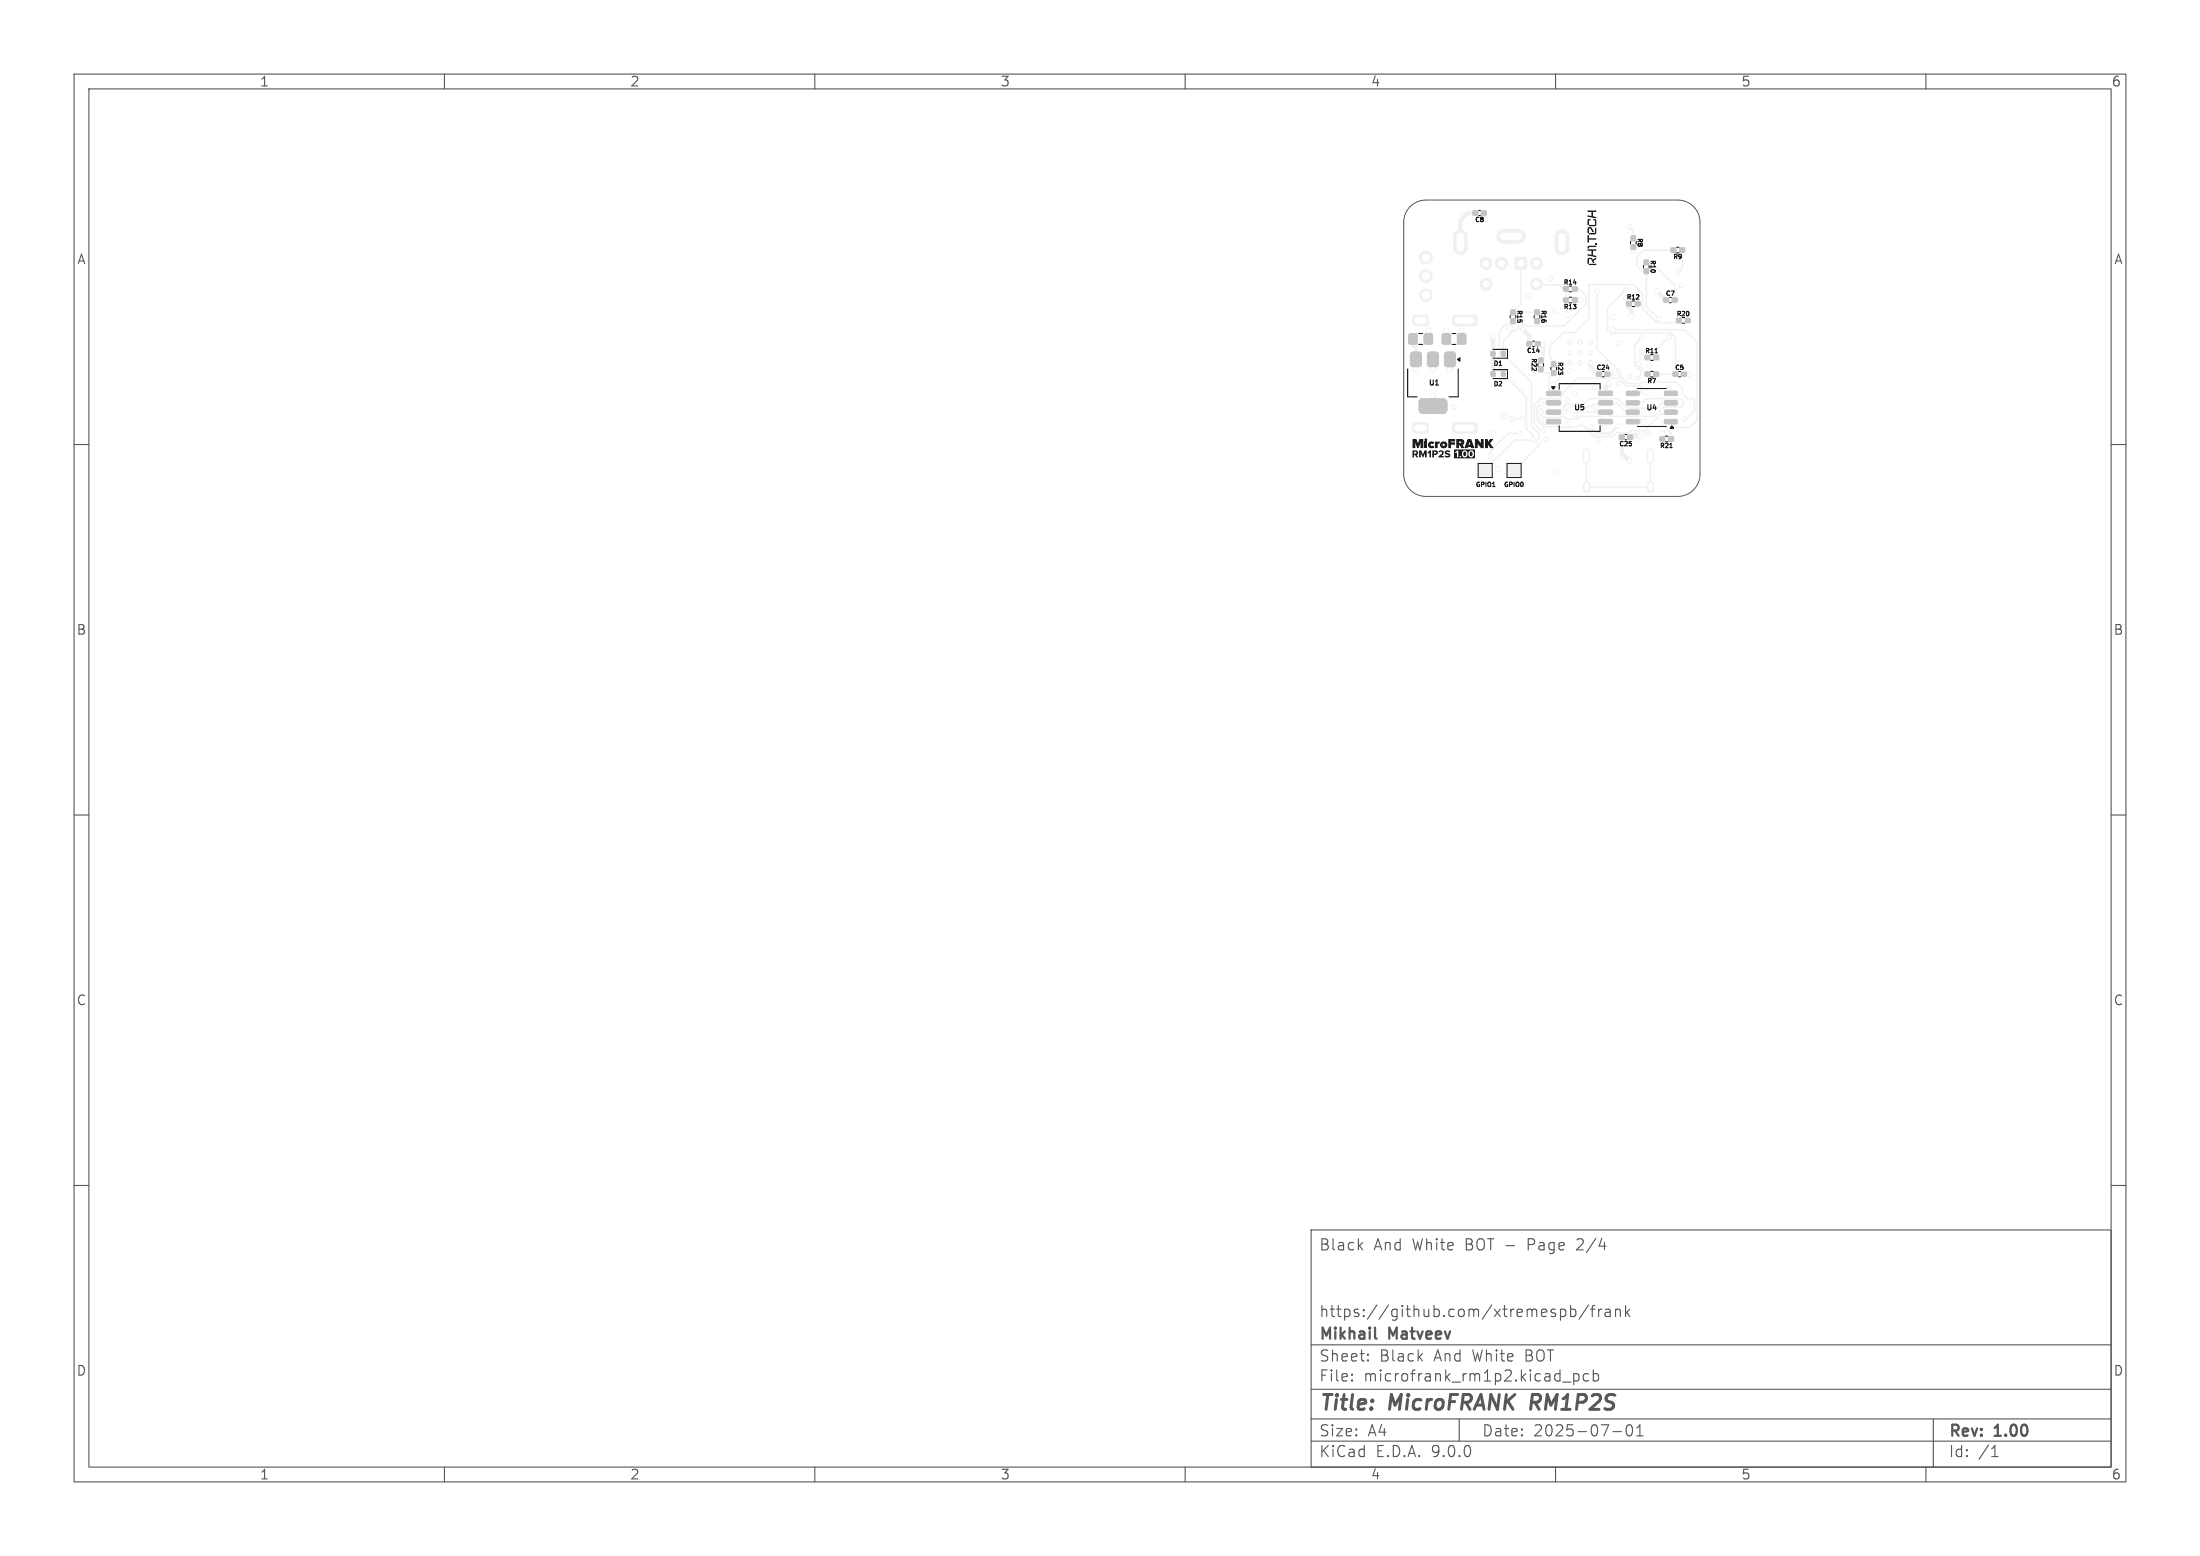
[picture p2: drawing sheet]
<svg xmlns="http://www.w3.org/2000/svg" width="297mm" height="210mm" viewBox="0 0 297 210" stroke-linecap="round" stroke-linejoin="round" font-family="sans-serif">
<g fill="#f0f0f0" stroke="#f0f0f0" stroke-width=".14">
<path d="M204.5 34.8h1.6v1.6h-1.6z"/>
<path d="M196.2 57.2l.3-.1h2.6l.3 .2v.9l-.1 .2-.2 .1-2.7-.1-.3-.2z"/>
<path d="M190.8 57.2l.3-.1h1.6l.1 .3v.9l-.3 .2-1.6-.1-.2-.3z"/>
<path d="M190.8 42.7l.3-.1h1.6l.1 .3v.9l-.3 .2-1.6-.1-.2-.3z"/>
<path d="M196.2 42.7l.3-.1h2.6l.3 .2v.9l-.1 .2-.2 .1-2.7-.1-.3-.2z"/>
<path d="M195.1 47.7l.3-.2h.8l.2 .2 .1 1.4-.2 .3-.9 .1-.3-.2-.1-.2z"/>
<path d="M192.8 47.7l.3-.2h.8l.2 .2 .1 1.4-.2 .3-.9 .1-.3-.2-.1-.2z"/>
<path d="M191.7 53.9l.4-.1 3 .1 .2 .3v1.3l-.2 .2-.2 .1-3.1-.1-.2-.2v-.2v-1.1z"/>
<path d="M190.5 47.7l.3-.2h.8l.2 .2 .1 1.4-.2 .3-.9 .1-.3-.2-.1-.2z"/>
<path d="M212.3 40.2h.6v.6h-.6z"/>
<path d="M211.1 40.2h.6v.6h-.6z"/>
<path d="M219.7 58.7h.7v.6h-.7z"/>
<path d="M218.6 58.7h.7v.6h-.7z"/>
<path d="M226.3 43h.7v.5h-.7z"/>
<path d="M227.5 43h.7v.5h-.7z"/>
<path d="M202.7 47.4h.5v.7h-.5z"/>
<path d="M201.3 47.4h.5v.7h-.5z"/>
<path d="M224.7 56.6h1.7l.1 .2-.1 .3-.1 .1h-1.5l-.1-.1z"/>
<path d="M224.7 55.4l1.7-.1 .1 .2-.1 .3-.1 .1h-1.5l-.1-.1z"/>
<path d="M224.7 54.1h1.7l.1 .1-.1 .4-.1 .1h-1.5l-.1-.2z"/>
<path d="M224.7 52.8h1.7l.1 .1-.1 .4-.1 .1h-1.5l-.1-.2z"/>
<path d="M219.6 52.8h1.6l.1 .1v.4l-.1 .1h-1.6v-.2z"/>
<path d="M219.6 54.1h1.6l.1 .1v.4l-.1 .1h-1.6v-.2z"/>
<path d="M219.6 55.4l1.6-.1 .1 .2v.3l-.1 .1h-1.6v-.1z"/>
<path d="M219.6 56.6h1.6l.1 .2v.3l-.1 .1h-1.6v-.1z"/>
<path d="M207.7 48.3h.6v.7h-.6z"/>
<path d="M207.7 49.5h.6v.7h-.6z"/>
<path d="M211.1 38.7h.6v.6h-.6z"/>
<path d="M212.3 38.7h.6v.6h-.6z"/>
<path d="M204 41.8h.5v.7h-.5z"/>
<path d="M204 43h.5v.7h-.5z"/>
<path d="M207.3 46.1h.6v.6h-.6z"/>
<path d="M206.1 46.1h.7v.6h-.7z"/>
<path d="M222 35.1h.5v.6h-.5z"/>
<path d="M222 36.3h.5v.6h-.5z"/>
<path d="M223.3 50.2h.6v.6h-.6z"/>
<path d="M222.1 50.2h.6v.6h-.6z"/>
<path d="M225.7 40.2h.7v.6h-.7z"/>
<path d="M224.6 40.2h.7v.6h-.7z"/>
<path d="M200 28.5h.6v.5h-.6z"/>
<path d="M198.9 28.5h.6v.5h-.6z"/>
<path d="M220.2 31.8h.6v.7h-.6z"/>
<path d="M220.2 33h.6v.7h-.6z"/>
<path d="M216.7 50.2h.6v.6h-.6z"/>
<path d="M215.5 50.2h.7v.6h-.7z"/>
<path d="M225.9 50.2h.6v.6h-.6z"/>
<path d="M227 50.2h.6v.6h-.6z"/>
<path d="M225.3 59h.6v.5h-.6z"/>
<path d="M224.1 59h.6v.5h-.6z"/>
<path d="M209.5 48.8h.5v.7h-.5z"/>
<path d="M209.5 50h.5v.7h-.5z"/>
<path d="M208.8 52.8h1.8l.1 .1v.4l-.1 .1h-1.7l-.1-.2z"/>
<path d="M208.8 54.1h1.8l.1 .1v.4l-.1 .1h-1.7l-.1-.2z"/>
<path d="M208.8 55.4l1.8-.1 .1 .2v.3l-.1 .1h-1.7l-.1-.1z"/>
<path d="M208.8 56.6h1.8l.1 .2v.3l-.1 .1h-1.7l-.1-.1z"/>
<path d="M215.8 56.6h1.8l.1 .2v.3l-.1 .1h-1.7l-.1-.1z"/>
<path d="M215.8 55.4l1.8-.1 .1 .2v.3l-.1 .1h-1.7l-.1-.1z"/>
<path d="M215.8 54.1h1.8l.1 .1v.4l-.1 .1h-1.7l-.1-.2z"/>
<path d="M215.8 52.8h1.8l.1 .1v.4l-.1 .1h-1.7l-.1-.2z"/>
<path d="M226.8 33.5h.6v.5h-.6z"/>
<path d="M225.6 33.5h.6v.5h-.6z"/>
<path d="M203.7 62.8h1.5v1.5h-1.5z"/>
<path d="M223.3 48h.6v.5h-.6z"/>
<path d="M222.1 48h.6v.5h-.6z"/>
<path d="M194.7 45.1l.2-.1 .9 .1v.2v1.1l-.2 .1-.9-.1v-.2z"/>
<path d="M196.8 45.1l.2-.1 .8 .1 .1 .2-.1 1.1-.1 .1-.9-.1-.1-.2z"/>
<path d="M190.2 45.1l.2-.1 .9 .1v.2v1.1l-.2 .1-.9-.1v-.2z"/>
<path d="M192.3 45.1l.2-.1 .8 .1 .1 .2-.1 1.1-.1 .1-.9-.1-.1-.2z"/>
<path d="M199.8 62.8h1.5v1.5h-1.5z"/>
<path d="M202.7 50.2h.5v.6h-.5z"/>
<path d="M201.3 50.2h.5v.6h-.5z"/>
<path d="M207.2 43h.6v.7h-.6z"/>
<path d="M207.2 41.8h.6v.7h-.6z"/>
<path d="M220.8 40.7h.6v.6h-.6z"/>
<path d="M219.6 40.7h.6v.6h-.6z"/>
<circle cx="192.5" cy="34.7" r=".85"/>
<circle cx="192.5" cy="37.3" r=".85"/>
<circle cx="192.5" cy="39.8" r=".85"/>
<circle cx="202.7" cy="35.5" r=".8"/>
<circle cx="207.4" cy="35.5" r=".8"/>
<circle cx="200.6" cy="35.5" r=".8"/>
<circle cx="207.4" cy="38.3" r=".8"/>
<circle cx="200.6" cy="38.3" r=".8"/>
<circle cx="211.9" cy="49" r=".3"/>
<circle cx="211.9" cy="47.6" r=".3"/>
<circle cx="211.9" cy="46.2" r=".3"/>
<circle cx="213.3" cy="49" r=".3"/>
<circle cx="213.3" cy="47.6" r=".3"/>
<circle cx="213.3" cy="46.2" r=".3"/>
<circle cx="214.7" cy="49" r=".3"/>
<circle cx="214.7" cy="47.6" r=".3"/>
<circle cx="214.7" cy="46.2" r=".3"/>
<circle cx="221.6" cy="47.5" r=".3"/>
<circle cx="222.4" cy="58.4" r=".3"/>
<circle cx="209.3" cy="37.6" r=".3"/>
<circle cx="208.7" cy="59.3" r=".3"/>
<circle cx="195.7" cy="49.9" r=".35"/>
<circle cx="205.6" cy="44.5" r=".3"/>
<circle cx="201.6" cy="45.3" r=".35"/>
<circle cx="209.9" cy="42" r=".3"/>
<circle cx="223.7" cy="39.3" r=".35"/>
<circle cx="192.8" cy="44.6" r=".35"/>
<circle cx="208.6" cy="57" r=".3"/>
<circle cx="212.5" cy="53.1" r=".3"/>
<circle cx="228.1" cy="50.5" r=".3"/>
<circle cx="203" cy="56.2" r=".3"/>
<circle cx="220" cy="62.2" r=".3"/>
<circle cx="206.3" cy="39.9" r=".3"/>
<circle cx="220.5" cy="33.9" r=".3"/>
<circle cx="215.5" cy="55.1" r=".3"/>
<circle cx="216.6" cy="57.7" r=".3"/>
<circle cx="220.3" cy="42.7" r=".35"/>
<circle cx="197.3" cy="44.6" r=".35"/>
<circle cx="218.5" cy="51.8" r=".3"/>
<circle cx="220" cy="50.9" r=".3"/>
<circle cx="225.4" cy="52.5" r=".3"/>
<circle cx="222.2" cy="52.9" r=".35"/>
<circle cx="211.9" cy="50.1" r=".3"/>
<circle cx="193.4" cy="49.8" r=".35"/>
<circle cx="224.4" cy="58.5" r=".35"/>
<circle cx="203.8" cy="44.3" r=".35"/>
<circle cx="217.8" cy="42.8" r=".35"/>
<circle cx="210.2" cy="63.7" r=".35"/>
<circle cx="218.5" cy="46.3" r=".35"/>
<circle cx="201.5" cy="58.6" r=".35"/>
<circle cx="202.3" cy="63.3" r=".35"/>
<circle cx="208.3" cy="46.6" r=".3"/>
<circle cx="195.2" cy="44.6" r=".35"/>
<circle cx="217.2" cy="51.8" r=".35"/>
<circle cx="221.9" cy="57" r=".35"/>
<circle cx="215.3" cy="52.3" r=".3"/>
<circle cx="211.6" cy="42.5" r=".35"/>
<circle cx="218" cy="50.3" r=".35"/>
<circle cx="222.6" cy="49.4" r=".35"/>
<circle cx="221.5" cy="58.9" r=".35"/>
<circle cx="211.6" cy="54" r=".3"/>
<circle cx="193.4" cy="53.4" r=".35"/>
<circle cx="196.3" cy="54.9" r=".3"/>
<circle cx="191.1" cy="49.8" r=".35"/>
<circle cx="213.3" cy="40.5" r=".35"/>
<circle cx="221" cy="59.4" r=".3"/>
<circle cx="215.8" cy="59.5" r=".3"/>
<circle cx="200.6" cy="29.6" r=".3"/>
<circle cx="211.7" cy="57.1" r=".3"/>
<circle cx="207.7" cy="59.6" r=".3"/>
<circle cx="207" cy="59.4" r=".3"/>
<circle cx="204.1" cy="56.5" r=".3"/>
<circle cx="205.5" cy="56.5" r=".3"/>
<circle cx="201.2" cy="61.5" r=".3"/>
<circle cx="205.2" cy="58.5" r=".3"/>
<circle cx="221.7" cy="48.3" r=".3"/>
<circle cx="221.3" cy="49" r=".3"/>
<circle cx="226.6" cy="36.8" r=".3"/>
<circle cx="219.5" cy="39.1" r=".3"/>
<circle cx="226.9" cy="38.5" r=".3"/>
<circle cx="225.3" cy="45.5" r=".3"/>
<circle cx="223.9" cy="43" r=".3"/>
<circle cx="227.4" cy="56.6" r=".3"/>
<circle cx="215.6" cy="39.3" r=".3"/>
<circle cx="220" cy="30.6" r=".3"/>
<circle cx="217.8" cy="44.5" r=".3"/>
<circle cx="221" cy="51.1" r=".3"/>
<circle cx="221.6" cy="45.6" r=".3"/>
<circle cx="218.4" cy="57.5" r=".3"/>
<circle cx="214.8" cy="57.7" r=".3"/>
<circle cx="219.5" cy="40.2" r=".3"/>
<circle cx="209.7" cy="51.9" r=".3"/>
<circle cx="227.9" cy="42.6" r=".3"/>
<circle cx="211.3" cy="55.6" r=".3"/>
<circle cx="212.6" cy="56" r=".3"/>
<circle cx="208" cy="55.5" r=".3"/>
<circle cx="208" cy="56.4" r=".3"/>
<circle cx="208.3" cy="58.1" r=".3"/>
<circle cx="208" cy="54.5" r=".3"/>
</g>
<path d="M197.2 32v1.5M203 31.9h2M210.9 32v1.5" fill="none" stroke="#f0f0f0" stroke-width="2"/>
<path d="M214.2 61v1.1M214.2 65.4v.6M222.8 61v1.1M222.8 65.4v.6" fill="none" stroke="#f0f0f0" stroke-width="1"/>
<path d="M201.6 45.4v2.4M206.5 45.4v1M227.3 50.5h.8" fill="none" stroke="#f0f0f0" stroke-width=".6"/>
<circle cx="192.8" cy="45.1" r=".25" fill="#f0f0f0"/>
<g fill="none" stroke="#f0f0f0" stroke-width=".6">
<path d="M199.2 28.8h-1l-1 1v3M220.5 33.3v.6M223.7 39.3l1.2 1.2M191.2 48.5l-.1 1.3M193.4 53.4v1.4M193.5 48.5v1.3M193.5 49.8h-.1M195.8 48.5l-.1 1.4M201.6 47.8v2.7M201.6 45.3v.1M205.6 44.5l.9 .9M214.7 49v.3l1.2 1.2"/>
<path d="M217.2 51.8l-.4 .5v.8M218 50.3l-.2 .2h-.8M218.9 59v2.1l1.1 1.1M219.9 41v.6l.4 .4v.7M220.4 56.9h1.4l.1 .1M221.5 58.9l-.2-.2h-.9l-.3 .3M224.4 58.7v.6M225.4 52.5v.4l.2 .2"/>
</g>
<g fill="none" stroke="#f0f0f0" stroke-width=".2">
<path d="M205.3 35.7v5.4l-1 1.1h3.2M207.4 38.5h3.2l.5 .5h.3v1.5M212.6 39h.6l1 .9v1.1l-3.1 3h-4.8l-.1-.1h-.9l-.6 .6h-.3l-1.4 1.5v1.8l3.7 3.7v6l1 1v1.7l-3.3 3.3M215.6 39.3v7.8l3.1 3v.6l1 1h1.8l.2-.1h4.6l.8 .8v.7l.7 .7h.7l.3 .2v1.5l-1.2 1.1h-.2M219.5 39.1l-2.5 2.5v2.9l.6 .6h.4l.1-.2h7.4l.7 .7v4.9h-2.6M220 30.7l.5 .5v1M222.3 35.4h.7l3.1 3.1v2M225.9 33.8h-4l-.9 .8v1.3l.7 .7h.6v4.8l1.6 1.6M226.9 38.5l-.8 .8M227.1 33.8v2.4l-.5 .6M204.1 56.5h1.4M204.3 43.3l-.4 .4h-.5l-1 1v5.2l3.7 3.7v4.3l.9 .9v.6h-2.5l-4 4v.1"/>
<path d="M205.2 58.5h-1.6l-2.4 2.4v.6M207.7 59.6h.1M208 55.5l.1 .1h1.7M208 49.8l.5 .5h1.3l-.6 .6v1.6l.6 .6M208 56.4h2.7l.3-.3 .4 .5h1.4l.4-.4h2.8l.8 .7M208.6 56.9v.1M209.8 56.9h-1.1l-.1 .1M209.8 54.4h-1.7l-.6 .7v1.5l.9 1 4.5 .1 .3-.3h.5l1.5 1.5h2.6l.4-.5h1.7l.2-.3h1.8l2.3-2.2h.3l.2-.3h.9M210.6 49.8v1.2l-.9 .9M216.6 54.5h-1.3l-.4 .4h-3l-.6 .7M216.8 54.4h1.5l1.2 1.2h.9M217.8 44.5h9.6l1.7 1.7v10.5l-1 1h-1.7l-.8-.8h-1.2l-.1 .3 1.3 1.3v.8"/>
<path d="M220.3 40.2l.8 .8M220.4 53.1h1.2v-.9l-.1-.1h-1.9l-1.1-1h-5.6l-1.9 1.9v.4l-.4 .4h-2.7l-.8 .8v2.5l1 1h.2M220.4 54.4h1.2l.6-.6h4.7l.4 .3v.5l-.4 .3h-2.2l-1.3 1.3h-6.1l-.5-.6h-3.8l-.4 .4M221.3 49v.4l1.1 1.1M221.5 54.4h.1M221.6 45.6l-.9 .9v2.8l.8 .8v.5l-.5 .5M221.7 48.3h.7M225.3 45.5l-1.7 1.7v1.1M225.6 54.4h-1.2l-.7 .7h-4l-1.3-1.3h-3.8l-.7 .7h-2.4l-1.1 1.1M226.7 43.3l-.3 .3h-2.7l-2-2v-2l-1.2-1.2h-6v4.6l-1.9 1.9h-1.6l-1.8 1.8v1.5l.6 .6v.4M227.9 42.6v.7M214.2 61.6v4.1h8.6v-4.1"/>
</g>
<path d="M200.3 28.8v.5l.3 .3M190.8 45.8v.8l.4 .4v1.5M192.8 44.6v1.2M195.2 44.6v1.1M197.3 44.6v1.1M207.6 46.4l.2 .2h.5v1.8l-.3 .3M208.3 42.5l-.8 .8M212.6 40.5h.7M212.9 40.5h.1" fill="none" stroke="#f0f0f0" stroke-width=".5"/>
<path d="M218.4 57.5l-1 1h-1.8l-.8-.8" fill="none" stroke="#f0f0f0" stroke-width=".3"/>
<g fill="#fff" stroke="#fff" stroke-width=".14">
<circle cx="221.6" cy="47.5" r=".17"/>
<circle cx="222.4" cy="58.4" r=".17"/>
<circle cx="209.3" cy="37.6" r=".17"/>
<circle cx="208.7" cy="59.3" r=".17"/>
<circle cx="195.7" cy="49.9" r=".25"/>
<circle cx="205.6" cy="44.5" r=".17"/>
<circle cx="201.6" cy="45.3" r=".25"/>
<circle cx="209.9" cy="42" r=".17"/>
<circle cx="223.7" cy="39.3" r=".25"/>
<circle cx="192.8" cy="44.6" r=".25"/>
<circle cx="208.6" cy="57" r=".17"/>
<circle cx="212.5" cy="53.1" r=".18"/>
<circle cx="228.1" cy="50.5" r=".17"/>
<circle cx="203" cy="56.2" r=".17"/>
<circle cx="220" cy="62.2" r=".18"/>
<circle cx="206.3" cy="39.9" r=".18"/>
<circle cx="220.5" cy="33.9" r=".17"/>
<circle cx="215.5" cy="55.1" r=".18"/>
<circle cx="216.6" cy="57.7" r=".17"/>
<circle cx="220.3" cy="42.7" r=".25"/>
<circle cx="197.3" cy="44.6" r=".25"/>
<circle cx="218.5" cy="51.8" r=".17"/>
<circle cx="220" cy="50.9" r=".18"/>
<circle cx="225.4" cy="52.5" r=".17"/>
<circle cx="222.2" cy="52.9" r=".25"/>
<circle cx="211.9" cy="50.1" r=".17"/>
<circle cx="193.4" cy="49.8" r=".25"/>
<circle cx="224.4" cy="58.5" r=".25"/>
<circle cx="203.8" cy="44.3" r=".25"/>
<circle cx="217.8" cy="42.8" r=".25"/>
<circle cx="210.2" cy="63.7" r=".25"/>
<circle cx="218.5" cy="46.3" r=".25"/>
<circle cx="201.5" cy="58.6" r=".25"/>
<circle cx="202.3" cy="63.4" r=".25"/>
<circle cx="208.3" cy="46.6" r=".18"/>
<circle cx="195.2" cy="44.6" r=".25"/>
<circle cx="217.2" cy="51.8" r=".25"/>
<circle cx="221.9" cy="57" r=".25"/>
<circle cx="215.3" cy="52.3" r=".17"/>
<circle cx="211.6" cy="42.5" r=".25"/>
<circle cx="218" cy="50.3" r=".25"/>
<circle cx="222.6" cy="49.4" r=".25"/>
<circle cx="221.5" cy="58.9" r=".25"/>
<circle cx="211.6" cy="54" r=".17"/>
<circle cx="193.4" cy="53.4" r=".25"/>
<circle cx="196.3" cy="54.9" r=".17"/>
<circle cx="191.1" cy="49.8" r=".25"/>
<circle cx="213.3" cy="40.5" r=".25"/>
<circle cx="221" cy="59.4" r=".17"/>
<circle cx="215.8" cy="59.5" r=".17"/>
<circle cx="200.6" cy="29.6" r=".18"/>
<circle cx="211.7" cy="57.1" r=".17"/>
<circle cx="207.7" cy="59.6" r=".18"/>
<circle cx="207" cy="59.4" r=".17"/>
<circle cx="204.1" cy="56.5" r=".17"/>
<circle cx="205.5" cy="56.5" r=".17"/>
<circle cx="201.2" cy="61.5" r=".17"/>
<circle cx="205.2" cy="58.5" r=".17"/>
<circle cx="221.7" cy="48.3" r=".17"/>
<circle cx="221.3" cy="49" r=".17"/>
<circle cx="226.6" cy="36.7" r=".17"/>
<circle cx="219.5" cy="39.1" r=".17"/>
<circle cx="226.9" cy="38.5" r=".17"/>
<circle cx="225.3" cy="45.5" r=".17"/>
<circle cx="223.9" cy="43" r=".18"/>
<circle cx="227.4" cy="56.6" r=".17"/>
<circle cx="215.6" cy="39.3" r=".18"/>
<circle cx="220" cy="30.6" r=".17"/>
<circle cx="217.8" cy="44.5" r=".17"/>
<circle cx="221" cy="51.1" r=".18"/>
<circle cx="221.6" cy="45.6" r=".17"/>
<circle cx="218.4" cy="57.5" r=".17"/>
<circle cx="214.8" cy="57.7" r=".17"/>
<circle cx="219.5" cy="40.2" r=".17"/>
<circle cx="209.7" cy="51.9" r=".17"/>
<circle cx="211.3" cy="55.6" r=".18"/>
<circle cx="212.6" cy="56" r=".18"/>
<circle cx="208" cy="55.5" r=".17"/>
<circle cx="208" cy="56.4" r=".17"/>
<circle cx="208.3" cy="58.1" r=".17"/>
<circle cx="208" cy="54.5" r=".17"/>
<circle cx="228" cy="48" r=".35"/>
<circle cx="228" cy="46.3" r=".35"/>
<circle cx="192.5" cy="64" r="1.35"/>
<circle cx="192.5" cy="34.8" r=".5"/>
<circle cx="192.5" cy="37.3" r=".5"/>
<circle cx="192.5" cy="39.8" r=".5"/>
<circle cx="205.3" cy="35.6" r=".4"/>
<circle cx="202.7" cy="35.6" r=".4"/>
<circle cx="207.4" cy="35.6" r=".4"/>
<circle cx="200.6" cy="35.6" r=".4"/>
<circle cx="207.4" cy="38.3" r=".4"/>
<circle cx="200.6" cy="38.3" r=".4"/>
<circle cx="192.5" cy="30" r="1.35"/>
<circle cx="226.5" cy="30" r="1.35"/>
<circle cx="218.3" cy="28.7" r=".8"/>
<circle cx="218.3" cy="35.7" r=".8"/>
<circle cx="228" cy="54.7" r=".35"/>
<circle cx="228" cy="53" r=".35"/>
<circle cx="226.5" cy="64" r="1.35"/>
<circle cx="211.9" cy="49" r=".12"/>
<circle cx="211.9" cy="47.6" r=".13"/>
<circle cx="211.9" cy="46.2" r=".12"/>
<circle cx="213.3" cy="49" r=".12"/>
<circle cx="213.3" cy="47.6" r=".13"/>
<circle cx="213.3" cy="46.2" r=".12"/>
<circle cx="214.7" cy="49" r=".12"/>
<circle cx="214.7" cy="47.6" r=".13"/>
<circle cx="214.7" cy="46.2" r=".12"/>
<circle cx="221.4" cy="62.1" r=".33"/>
<circle cx="215.6" cy="62.1" r=".33"/>
</g>
<path d="M197.2 32v1.5M203 31.9h2M210.9 32v1.5" fill="none" stroke="#fff" stroke-width="1"/>
<path d="M191.4 57.8h.8M191.4 43.3h.8M196.9 57.8h1.8M196.9 43.3h1.8" fill="none" stroke="#fff" stroke-width=".9"/>
<path d="M214.2 61v1.1M214.2 65.4v.6M222.8 61v1.1M222.8 65.4v.6" fill="none" stroke="#fff" stroke-width=".6"/>
<g fill="#c4c4c4" stroke="#c4c4c4" stroke-width=".14">
<path d="M195.1 47.7l.3-.2h.8l.2 .2 .1 1.4-.2 .3-.9 .1-.3-.2-.1-.2z"/>
<path d="M192.8 47.7l.3-.2h.8l.2 .2 .1 1.4-.2 .3-.9 .1-.3-.2-.1-.2z"/>
<path d="M191.7 53.9l.4-.1 3 .1 .2 .3v1.3l-.2 .2-.2 .1-3.1-.1-.2-.2v-.2v-1.1z"/>
<path d="M190.5 47.7l.3-.2h.8l.2 .2 .1 1.4-.2 .3-.9 .1-.3-.2-.1-.2z"/>
<path d="M212.3 40.2h.6v.6h-.6z"/>
<path d="M211.1 40.2h.6v.6h-.6z"/>
<path d="M219.7 58.7h.7v.6h-.7z"/>
<path d="M218.6 58.7h.7v.6h-.7z"/>
<path d="M226.3 43h.7v.5h-.7z"/>
<path d="M227.5 43h.7v.5h-.7z"/>
<path d="M202.7 47.4h.5v.7h-.5z"/>
<path d="M201.3 47.4h.5v.7h-.5z"/>
<path d="M224.7 56.6h1.7l.1 .2-.1 .3-.1 .1h-1.5l-.1-.1z"/>
<path d="M224.7 55.4l1.7-.1 .1 .2-.1 .3-.1 .1h-1.5l-.1-.1z"/>
<path d="M224.7 54.1h1.7l.1 .1-.1 .4-.1 .1h-1.5l-.1-.2z"/>
<path d="M224.7 52.8h1.7l.1 .1-.1 .4-.1 .1h-1.5l-.1-.2z"/>
<path d="M219.6 52.8h1.6l.1 .1v.4l-.1 .1h-1.6v-.2z"/>
<path d="M219.6 54.1h1.6l.1 .1v.4l-.1 .1h-1.6v-.2z"/>
<path d="M219.6 55.4l1.6-.1 .1 .2v.3l-.1 .1h-1.6v-.1z"/>
<path d="M219.6 56.6h1.6l.1 .2v.3l-.1 .1h-1.6v-.1z"/>
<path d="M207.7 48.3h.6v.7h-.6z"/>
<path d="M207.7 49.5h.6v.7h-.6z"/>
<path d="M211.1 38.7h.6v.6h-.6z"/>
<path d="M212.3 38.7h.6v.6h-.6z"/>
<path d="M204 41.8h.5v.7h-.5z"/>
<path d="M204 43h.5v.7h-.5z"/>
<path d="M207.3 46.1h.6v.6h-.6z"/>
<path d="M206.1 46.1h.7v.6h-.7z"/>
<path d="M222 35.1h.5v.6h-.5z"/>
<path d="M222 36.3h.5v.6h-.5z"/>
<path d="M223.3 50.2h.6v.6h-.6z"/>
<path d="M222.1 50.2h.6v.6h-.6z"/>
<path d="M225.7 40.2h.7v.6h-.7z"/>
<path d="M224.6 40.2h.7v.6h-.7z"/>
<path d="M200 28.5h.6v.5h-.6z"/>
<path d="M198.9 28.5h.6v.5h-.6z"/>
<path d="M220.2 31.8h.6v.7h-.6z"/>
<path d="M220.2 33h.6v.7h-.6z"/>
<path d="M216.7 50.2h.6v.6h-.6z"/>
<path d="M215.5 50.2h.7v.6h-.7z"/>
<path d="M225.9 50.2h.6v.6h-.6z"/>
<path d="M227 50.2h.6v.6h-.6z"/>
<path d="M225.3 59h.6v.5h-.6z"/>
<path d="M224.1 59h.6v.5h-.6z"/>
<path d="M209.5 48.8h.5v.7h-.5z"/>
<path d="M209.5 50h.5v.7h-.5z"/>
<path d="M208.8 52.8h1.8l.1 .1v.4l-.1 .1h-1.7l-.1-.2z"/>
<path d="M208.8 54.1h1.8l.1 .1v.4l-.1 .1h-1.7l-.1-.2z"/>
<path d="M208.8 55.4l1.8-.1 .1 .2v.3l-.1 .1h-1.7l-.1-.1z"/>
<path d="M208.8 56.6h1.8l.1 .2v.3l-.1 .1h-1.7l-.1-.1z"/>
<path d="M215.8 56.6h1.8l.1 .2v.3l-.1 .1h-1.7l-.1-.1z"/>
<path d="M215.8 55.4l1.8-.1 .1 .2v.3l-.1 .1h-1.7l-.1-.1z"/>
<path d="M215.8 54.1h1.8l.1 .1v.4l-.1 .1h-1.7l-.1-.2z"/>
<path d="M215.8 52.8h1.8l.1 .1v.4l-.1 .1h-1.7l-.1-.2z"/>
<path d="M226.8 33.5h.6v.5h-.6z"/>
<path d="M225.6 33.5h.6v.5h-.6z"/>
<path d="M223.3 48h.6v.5h-.6z"/>
<path d="M222.1 48h.6v.5h-.6z"/>
<path d="M194.7 45.1l.2-.1 .9 .1v.2v1.1l-.2 .1-.9-.1v-.2z"/>
<path d="M196.8 45.1l.2-.1 .8 .1 .1 .2-.1 1.1-.1 .1-.9-.1-.1-.2z"/>
<path d="M190.2 45.1l.2-.1 .9 .1v.2v1.1l-.2 .1-.9-.1v-.2z"/>
<path d="M192.3 45.1l.2-.1 .8 .1 .1 .2-.1 1.1-.1 .1-.9-.1-.1-.2z"/>
<path d="M202.7 50.2h.5v.6h-.5z"/>
<path d="M201.3 50.2h.5v.6h-.5z"/>
<path d="M207.2 43h.6v.7h-.6z"/>
<path d="M207.2 41.8h.6v.7h-.6z"/>
<path d="M220.8 40.7h.6v.6h-.6z"/>
<path d="M219.6 40.7h.6v.6h-.6z"/>
</g>
<g fill="#000">
<path d="M214.3 31.8h.2v.4h1v.1h-1v.4h-.2zM214.4 30.7h.4l.4 .6h-.2l-.3-.4-.2-.1v.7h-.2zM214.4 29.6l.3-.1 .1 .2-.3 .1v.6h.7l.1-.1v-.5l-.3-.1 .1-.2 .3 .1 .1 .2v.6l-.2 .1h-.8v-.1h-.2zM214.5 31.5h.8v-.8h.2v.7l-.1 .2h-.9zM215.3 32.8h.2v.2h-.2zM214.4 34.9l.1-.1a.37 .37 0 0 1 .5 .3l.5-.3v.2l-.4 .2 .1 .3h-.2l-.2-.5h-.3v.6h1v.2h-1v-.2h-.2zM214.3 33.7h1.2v.1h-.5v.6l.5 .1v.2l-1.2-.2v-.2l.6 .1v-.6h-.6zM214.4 33.2h1.1v.1h-1v.2h-.2zM214.3 28.4h1.2v.2h-.5v.6l.5 .1v.2l-1.2-.3v-.1l.6 .1v-.6h-.6zM194.5 59.7a.5 .5 0 0 1 .6-.1 .5 .5 0 0 1 .3 .4h-.3a.16 .16 0 0 0-.3-.1 .16 .16 0 0 0 0 .3 .16 .16 0 0 0 .3-.1l.3-.1a.49 .49 0 0 1-.7 .5 .49 .49 0 0 1-.2-.8zM190.7 60.8h.5l.2 .1v.2l-.5-.1v.2l.5-.1-.2 .3 .3 .3h-.3l-.2-.3h-.1v.3h-.2zM190.7 59.3h.5l.2 .5 .2-.5h.5v1.2h-.3v-.8l-.3 .8h-.2l-.2-.8v.8h-.4z"/>
<path d="M191.6 60.8h.3l.2 .6 .2-.6h.3v.9h-.2v-.6l-.3 .6-.3-.6v.6h-.2zM192.3 59.6h.4v.9h-.4zM193 60.8h.2v.9h-.2v-.6l-.2 .1-.1-.1zM192.9 59.7a.52 .52 0 0 1 .7 0l-.2 .2a.18 .18 0 0 0-.2 0 .18 .18 0 0 0 0 .3 .18 .18 0 0 0 .2-.1l.2 .2a.48 .48 0 0 1-.6 .1 .48 .48 0 0 1-.1-.7zM193.4 60.8h.5l.2 .2v.1h-.2l-.1-.1h-.2v.2l.5-.1-.1 .3h-.4v.3h-.2zM193.8 59.6h.3v.1l.2-.1v.3h-.2v.6h-.3zM194.2 60.9a.38 .38 0 0 1 .6 0 .38 .38 0 0 1-.2 .6l-.1 .1h.4v.1h-.7v-.1a.62 .62 0 0 0 .5-.5l-.1-.1-.3 .1zM195.1 60.9l.2-.1h.3l.2 .1-.1 .2a.18 .18 0 0 0-.2-.2 .18 .18 0 0 0-.2 .2h.1a.34 .34 0 0 1 .4 .5 .34 .34 0 0 1-.6 .1l-.2-.1 .1-.2 .4 .2 .1-.1-.1-.1a.31 .31 0 0 1-.4-.1 .31 .31 0 0 1 0-.4zM195.5 59.3h.9v.3h-.5v.1h.5v.3h-.5v.5h-.4zM196.3 60.7h2.8v.6h-.1a.4 .4 0 0 0-.4-.5 .4 .4 0 0 0-.4 .5h-.1a.41 .41 0 0 0-.5-.5 .41 .41 0 0 0-.2 .6l.1 .2h-.2a.11 .11 0 0 0-.2-.1 .11 .11 0 0 0 0 .2h-.2v-.9h-.2l-.3 .3 .1 .1 .2-.1v.6h.5l.1-.1h.2a.39 .39 0 0 0 .4 .1 .39 .39 0 0 0 .2-.4h.1a.4 .4 0 0 0 .4 .4 .4 .4 0 0 0 .4-.4h.1v.6h-2.8zM196.6 59.3h.7l.3 .1 .1 .3-.7-.1v.2l.7-.1-.2 .4 .2 .4h-.4l-.2-.4h-.1v.4h-.4zM197.6 61h.1a.29 .29 0 0 1 .2 .3 .29 .29 0 0 1-.2 .3l-.1-.3z"/>
<path d="M198.1 59.3h.5l.3 .7h-.4l-.1-.4-.1 .4h.6l.2 .5h-.5v-.2h-.4l-.1 .2h-.4zM198.5 61a.29 .29 0 0 1 .3 .3 .29 .29 0 0 1-.2 .3l-.2-.3zM199.1 59.3h.4l.4 .5v-.5h.4v1.2h-.4l-.4-.6v.6h-.4zM200.5 59.3h.4v.4l.3-.4h.4l-.4 .5 .4 .7h-.4l-.3-.4v.4h-.4z"/>
<circle cx="192.5" cy="59.4" r=".18"/>
</g>
<g fill="none" stroke="#000" stroke-width=".14">
<path d="M199.6 28.4h.3M199.6 29.1h.3M211.8 39.4h.4M220.1 32.6v.3M221.9 35.8v.4M226.3 33.4h.4M226.3 34.1h.4M190 49.8v3.8h1.3M191.5 45h.6M191.5 46.5h.6M196 45h.6M196 46.5h.6"/>
<path d="M196.9 49.8v3.8h-1.3M201.6 47.2h1.9v1.2h-1.9M201.6 49.9h1.9v1.2h-1.9M203.9 42.6v.3M206.9 46h.3M206.9 46.8h.3M207.1 42.6v.3M207.6 49.1v.3M208.4 49.1v.3M209.4 49.6v.3M210.5 52.5v-.7h5.5v.7M210.5 57.5v.7h5.5v-.7"/>
<path d="M211.8 40.1h.4M211.8 40.9h.4M216.3 50.9h.3M219.4 58.6h.2M219.4 59.4h.2M220.3 41.4h.4M221.1 52.4h3.9M221.1 57.6h3.9M222.8 50.1h.4M222.8 50.9h.4M222.8 48.6h.4M223.4 47.6h.4"/>
<path d="M224.8 58.9h.4M224.8 59.6h.4M225.4 40.9h.2M226.6 50.9h.3M227.1 43.6h.3M199.6 62.6h1.9v1.9h-1.9zM203.5 62.6h1.9v1.9h-1.9zM225.4 60.4h.4"/>
</g>
<path d="M196.8 48.5l.3-.2v.5zM209.5 52.2h.4l-.2 .3zM225.7 57.5l.2 .3h-.4z" fill="#000" stroke="#000" stroke-width=".14"/>
<g fill="none" stroke="#575757" stroke-width=".15">
<path d="M10 10h277v190h-277zM12 12h273v186h-273zM60 10v2M110 10v2M160 10v2M210 10v2M260 10v2M10 60h2M285 60h2M10 110h2M285 110h2M10 160h2"/>
<path d="M177 166h108v32h-108zM183.5 168.1l.5 .6M184 167.7l-.6 .6M210.7 176.8l.4-.1 .3 .3v.4l-.2 .2-.1 .1-.4-.1M212 176.8l.5-.1 .2 .3v.4l-.1 .2-.1 .1-.5-.1M212 176.2v1.5M214.5 176.1l-1.3 2M214.7 176.7h.6M215.3 176.2l-.3 .1v.1v1.3M215.8 176.7v1M216.2 176.7l-.2 .1-.2 .2M216.7 176.8l.2-.1 .4 .1 .1 .9"/>
<path d="M217.4 177.1h-.5a.29 .29 0 0 0-.2 .3 .29 .29 0 0 0 .2 .3l.5-.1M218.1 176.8a.37 .37 0 0 1 .6 .1v.8M218.1 176.7v1M219.5 176.2v1.5M219.6 177.1l.4 .6M220 176.7l-.5 .6M285 160h2M60 198v2M110 198v2M160 198v2M177 194.5h108M177 191.5h108"/>
<path d="M177 187.5h108M177 181.5h108M182.5 186.3h.1l-.1 .1M182.5 186.3v.1M182.5 185.5v.1M182.5 185.5h.1l-.1 .1M184.7 183.6v.1M184.7 183.6h-.1l.1 .1M184.7 182.8v.1M184.7 182.8h-.1l.1 .1M197 191.5v3M210 198v2"/>
<path d="M211 186.5h1.1M212.5 185.4v1.5M212.5 185.5l.4-.1 .3 .3v.4l-.2 .2-.1 .1-.4-.1M214.5 185.5l-.5-.1-.3 .3v.4l.2 .2 .1 .1 .5-.1M215.1 185.5l.4-.1 .3 .3v.4l-.1 .2-.2 .1-.4-.1M215.1 184.9v1.5M217.7 193.2h1.2M219.7 192.4a.36 .36 0 0 1 .6 .2 .77 .77 0 0 1-.4 1.2 1 1 0 0 1-.2-1.4zM221 193.8h.8M221 192.7l.4-.4v1.5M260 198v2M261 191.5v6.5"/>
<path d="M268.9 196.6h.8M269 195.5l.3-.4v1.5"/>
</g>
<path d="M206.9 188.2l-.3 2" fill="none" stroke="#575757" stroke-width=".4"/>
<path d="M185.6 180.5l.2 .2" fill="none" stroke="#575757" stroke-width=".3"/>
<path d="M190.4 27.9a3 3 0 0 1 2.1-.9h34a3 3 0 0 1 3 3v34a3 3 0 0 1-3 3h-34a3 3 0 0 1-3-3v-34a3 3 0 0 1 .9-2.1z" fill="none" stroke="#575757" stroke-width=".14"/>
<g font-size="2.8" fill="#575757">
<text x="178" y="190.9">Title:</text>
<text x="187.7" y="190.9">MicroFRANK</text>
<text x="207.5" y="190.9">RM1P2S</text>
</g>
<g font-size="2.1" fill="#575757">
<text x="178" y="169">Black</text>
<text x="185.4" y="169">And</text>
<text x="190.7" y="169">White</text>
<text x="198" y="169">BOT -</text>
<text x="206.6" y="169">Page</text>
<text x="213.4" y="169">2/4</text>
<text x="178" y="178">https://github.com/xtremespb/frank</text>
<text x="178" y="184">Sheet:</text>
<text x="178" y="181.2">Mikhail</text>
<text x="186.2" y="184">Black</text>
<text x="187.6" y="181.2">Matveev</text>
<text x="193.7" y="184">And</text>
<text x="199" y="184">White</text>
<text x="206.2" y="184">BOT</text>
<text x="178" y="186.7">File:</text>
<text x="184.1" y="186.7">microfrank_rm1p2.kicad_pcb</text>
<text x="178" y="196.9">KiCad</text>
<text x="178" y="194.1">Size:</text>
<text x="184.7" y="194.1">A4</text>
<text x="185.7" y="196.9">E.D.A.</text>
<text x="193.3" y="196.9">9.0.0</text>
<text x="200" y="194.1">Date:</text>
<text x="207" y="194.1">2025-07-01</text>
<text x="263" y="194.3">Rev:</text>
<text x="263" y="196.9">Id:</text>
<text x="267.1" y="196.9">/1</text>
<text x="269.4" y="194.3">1.00</text>
</g>
<g font-size="1.8" fill="#575757">
<text x="35" y="11.9">1</text>
<text x="85" y="11.9">2</text>
<text x="135" y="11.9">3</text>
<text x="185" y="11.9">4</text>
<text x="235" y="11.9">5</text>
<text x="285" y="11.9">6</text>
<text x="10.3" y="35.9">A</text>
<text x="285.4" y="35.9">A</text>
<text x="10.3" y="85.9">B</text>
<text x="285.3" y="85.9">B</text>
<text x="10.3" y="135.9">C</text>
<text x="285.3" y="135.9">C</text>
<text x="10.3" y="185.9">D</text>
<text x="285.3" y="185.9">D</text>
<text x="35" y="199.9">1</text>
<text x="85" y="199.9">2</text>
<text x="135" y="199.9">3</text>
<text x="185" y="199.9">4</text>
<text x="235" y="199.9">5</text>
<text x="285" y="199.9">6</text>
</g>
<g font-size="1">
<text x="192.8" y="52.2">U1</text>
<text x="212.4" y="55.6">U5</text>
<text x="222.2" y="55.6">U4</text>
</g>
<g font-size=".8">
<text x="199.1" y="30.1">C8</text>
<text x="221" y="32.1" transform="rotate(90 221 32.1)">R8</text>
<text x="222.7" y="35.1" transform="rotate(90 222.7 35.1)">R10</text>
<text x="225.9" y="35.1">R9</text>
<text x="204.7" y="41.8" transform="rotate(90 204.7 41.8)">R15</text>
<text x="208" y="41.8" transform="rotate(90 208 41.8)">R16</text>
<text x="211.1" y="41.8">R13</text>
<text x="211.1" y="38.5">R14</text>
<text x="219.6" y="40.5">R12</text>
<text x="224.9" y="40">C7</text>
<text x="206.1" y="47.7">C14</text>
<text x="222.1" y="47.8">R11</text>
<text x="226.3" y="42.8">R20</text>
<text x="201.6" y="49.5">D1</text>
<text x="201.6" y="52.2">D2</text>
<text x="206.7" y="48.3" transform="rotate(90 206.7 48.3)">R22</text>
<text x="210.2" y="48.8" transform="rotate(90 210.2 48.8)">R23</text>
<text x="215.5" y="50">C24</text>
<text x="222.4" y="51.8">R7</text>
<text x="226.1" y="50">C5</text>
<text x="199.2" y="65.8">GPIO1</text>
<text x="203" y="65.8">GPIO0</text>
<text x="218.6" y="60.3">C25</text>
<text x="224.1" y="60.6">R21</text>
</g>
</svg>
